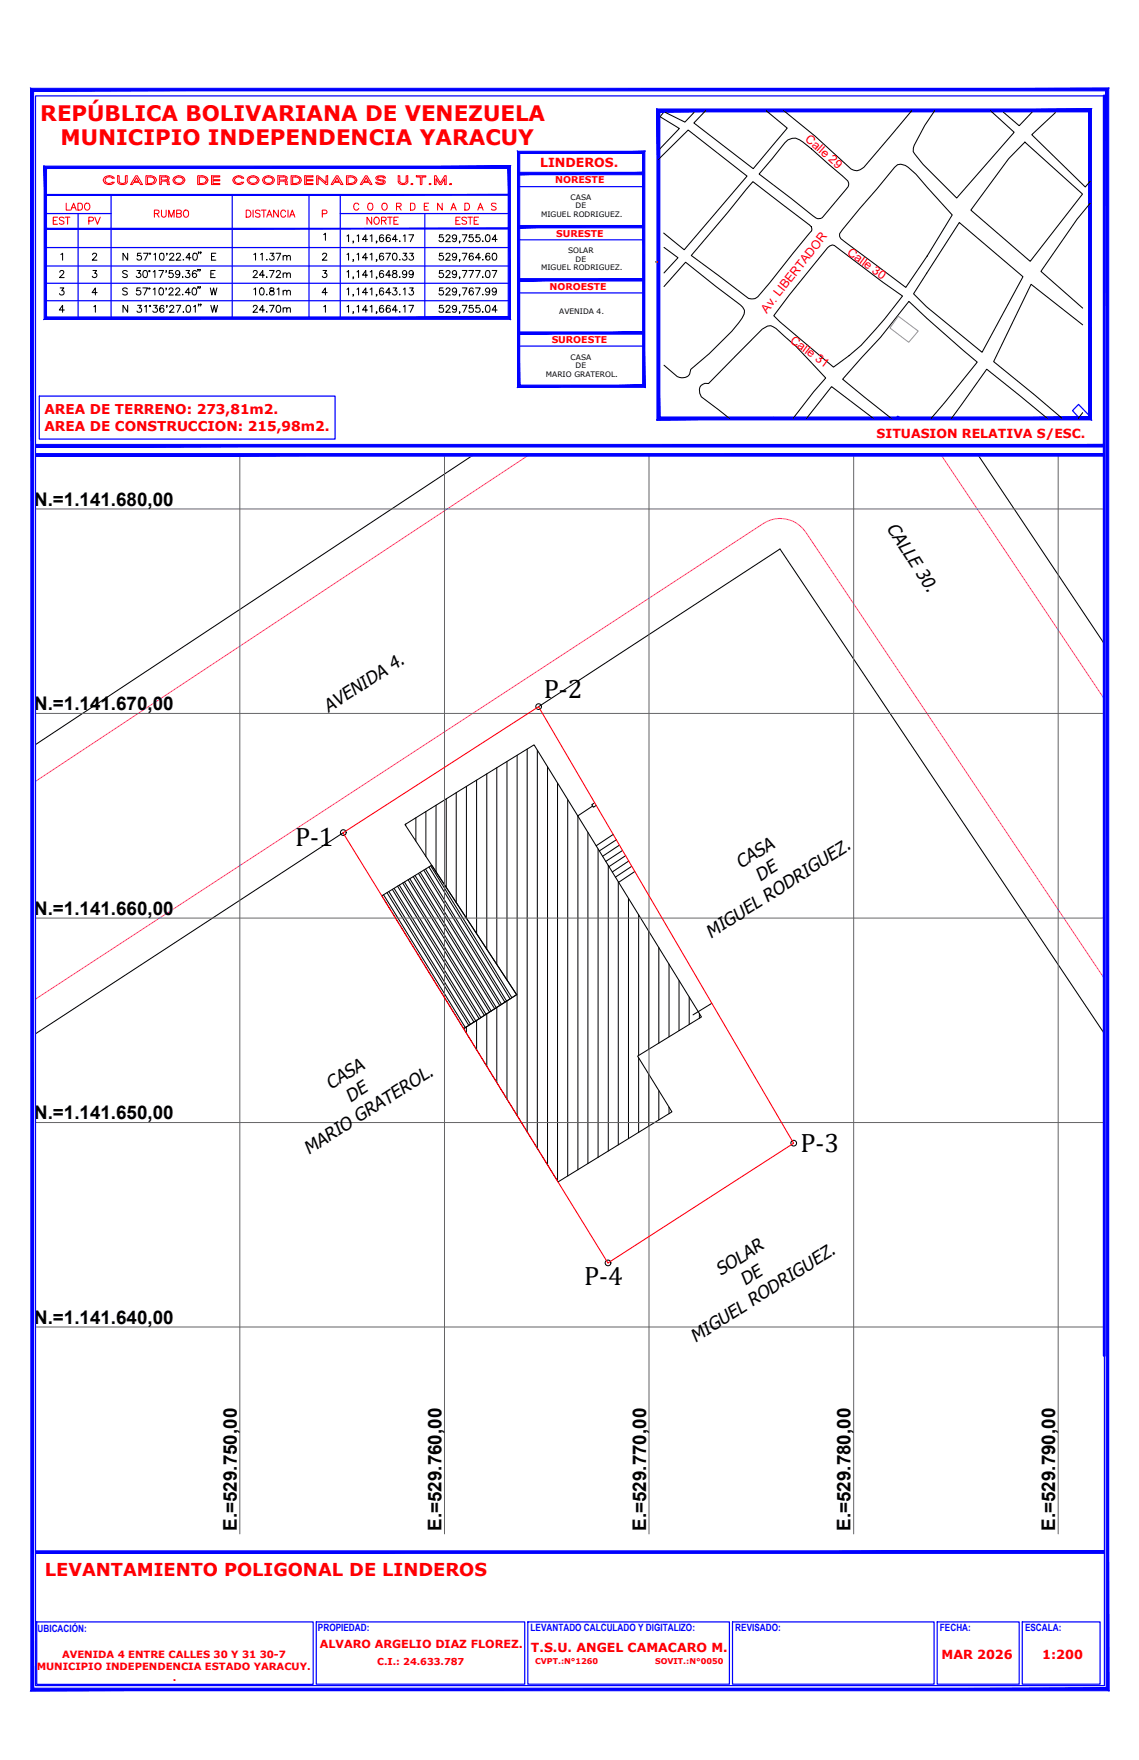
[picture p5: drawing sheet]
<svg xmlns="http://www.w3.org/2000/svg" width="279mm" height="432mm" viewBox="0 0 279 432" stroke-linecap="round" stroke-linejoin="round" font-family="sans-serif">
<!-- layer: CVL_CUADCON_TIT -->
<g fill="none" stroke="#000" stroke-width=".25">
<path d="M116 111.7l-107.3 71M240 111.7l30.9 46.2M132.1 173.4l59.2-38.7 79.6 118.9M145.4 197.8l-3.7 2.4M145.9 197l-.8 .4 .5 .7 .6-.5M84.1 204.3l-75.4 49.3M93.7 219.8l12.2-7.5 20.8 31.7-13 8.4zM94.1 219.5l20.1 32.6M94.9 219l20.1 32.6M95.4 218.8l20 32.5M96.3 218.2l20 32.6M96.7 218l20 32.5"/>
<path d="M97.5 217.4l20 32.6M97.9 217.2l20.1 32.5M98.8 216.6l20 32.5M99.2 216.4l20 32.5M99.3 202.3l31.7-19.6 41.1 66.8-15.7 9.6 8.4 13.7-27.9 17.2-23.2-37.6 13-8.4zM100.1 215.8l20 32.5M100.5 215.6l20 32.5M101.4 215.1l20 32.4M101.8 214.8l19.9 32.4M102.6 214.3l20 32.4M103.1 214l19.9 32.4M104 213.5l19.9 32.4"/>
<path d="M104.4 213.2l19.9 32.4M105.2 212.7l19.9 32.4M105.6 212.4l19.9 32.4M150.4 204.7l-4.2 2.8M151.2 206l-4.2 2.8M152 207.3l-4.2 2.8M152.7 208.6l-4.1 2.8M153.5 209.9l-4.1 2.7M154.2 211.2l-4 2.7M155 212.5l-4.1 2.7M155.7 213.8l-3.9 2.7M174.6 246.2l-4.6 2.8"/>
</g>
<!-- layer: Via -->
<path d="M129.6 111.7l-120.9 80M230.9 111.7l40 59.8M270.9 240.1l-73.3-109.6a7.6 7.6 0 0 0-10.3-2.1l-178.6 116.7" fill="none" stroke="#f0f" stroke-width=".25"/>
<!-- layer: CVL_CUADCON_TIT -->
<g fill="none" stroke="#f00" stroke-width=".25">
<path d="M60.4 51.5a.93 .93 0 0 1 1.1 .5 .93 .93 0 0 1-.3 1.2l-.8 .1zM62.1 51.5v1.8M63.8 51.8a.6 .6 0 0 0-.6-.3 .6 .6 0 0 0-.5 .5l.1 .2 .9 .3 .1 .5a.69 .69 0 0 1-1.1 0M64.1 51.5h1.2M64.7 51.5v1.8M65.4 53.3l.7-1.8 .6 1.8M65.7 52.7h.8M68.3 51.5v1.8l-1.2-1.8v1.8M70 52a.61 .61 0 0 0-.7-.5 .61 .61 0 0 0-.4 .7 .7 .7 0 0 0 .2 .9 .7 .7 0 0 0 .9-.1v-.1M70.6 51.5v1.8M71.1 53.3l.6-1.8 .6 1.8M71.3 52.7h.8"/>
<path d="M79.1 52.4l1-.1v-.6l-1-.2v1.8M84.1 204.3l48-30.9 62.6 107.1-45.6 29.4zM149.3 309.7l-.2 .2"/>
</g>
<!-- layer: INFRAESTRUCTURA -->
<g fill="none" stroke="#000" stroke-width=".25">
<path d="M104.5 199.1v11M107 197.6v16.3M109.5 196v21.7M111.9 194.5v27M114.4 192.9v32.4M116.9 191.4v37.7M119.4 189.9v43M121.9 188.4v48.2M124.4 186.8v53.6M126.9 185.3v88.4M129.3 183.8v93.9M131.8 184.1v97.7"/>
<path d="M134.3 188.1v97.7M136.8 192.1v97.7M139.3 196.2v92.3M99.5 202.2v.4M102 200.6v5.8M141.8 200.2v86.8M144.2 204.2v81.3M146.7 208.3v75.7M149.2 212.3v70.1M151.7 216.4v64.5M154.2 220.4v58.9M156.7 224.4v34.6"/>
<path d="M159.1 228.5v29M161.6 232.5v23.4M164.1 236.5v17.9M114.4 252v1.5M116.9 250.3v7.2M119.4 248.7v12.9M121.9 247.2v18.4M124.4 245.6v24M156.7 259.5v18.3M166.6 240.6v12.2M169.1 244.6v6.7M171.6 248.7v1.1"/>
<path d="M159.1 263.6v12.7M161.6 267.6v7.2M164.1 271.6v1.6"/>
</g>
<!-- layer: AREA -->
<g fill="none" stroke="#000" stroke-width=".25">
<circle cx="132.1" cy="173.4" r=".7"/>
<circle cx="84.2" cy="204.3" r=".7"/>
<circle cx="194.7" cy="280.5" r=".7"/>
<circle cx="149.1" cy="309.8" r=".7"/>
</g>
<!-- layer: coordenadas -->
<path d="M58.8 111.7v264.6M109 111.7v264.6M159.2 111.7v264.6M209.4 111.7v264.6M259.6 111.7v264.6M8.7 124.9h262.2M8.7 175h262.2M8.7 225.2h262.2M8.7 275.4h262.2M8.7 325.6h262.2" fill="none" stroke="#636466" stroke-width=".25"/>
<!-- layer: CVL_CUADCON -->
<g fill="#00f" stroke="#00f" stroke-width=".25">
<path d="M7.6 414.8h264.4l-.7-.6zM7.6 414.8l.6-.6h263.1zM7.6 21.7v393.1l.6-.6zM7.6 21.7l.6 .6v391.9zM7.6 21.7l.6 .6 263.8-.6zM8.2 22.3l263.8-.6-.7 .6zM272 21.7l-.7 .6 .7 392.5zM271.3 22.3l.7 392.5-.7-.6z"/>
<path d="M8.7 380.5v.6l262.2-.6zM8.7 381.1l262.2-.6v.6z"/>
<path d="M8.7 111.3v.6l262.2-.6zM8.7 111.9l262.2-.6v.6z"/>
<path d="M8.7 109v.7l262.2-.7zM8.7 109.7l262.2-.7v.7z"/>
<path d="M161.8 27.4h105.3l.6-.6zM161.2 26.8h106.5l-105.9 .6zM161.2 26.8l.6 75.5v-74.9zM161.2 26.8l.6 75.5-.6 .7zM161.8 102.3l-.6 .7 105.9-.7zM161.2 103l105.9-.7 .6 .7zM267.1 27.4v74.9l.6 .7zM267.1 27.4l.6-.6v76.2z"/>
<path d="M161.8 27.4h105.3l.6-.6zM161.2 26.8h106.5l-105.9 .6zM161.2 26.8l.6 75.5v-74.9zM161.2 26.8l.6 75.5-.6 .7zM161.8 102.3l-.6 .7 105.9-.7zM161.2 103l105.9-.7 .6 .7zM267.1 27.4v74.9l.6 .7zM267.1 27.4l.6-.6v76.2z"/>
<path d="M126.9 37.1l.6 .6 30.7-.6zM127.5 37.7l30.7-.6-.6 .6zM158.2 37.1l-.6 .6 .6 57.3zM157.6 37.7l.6 57.3-.6-.5zM126.9 95h31.3l-.6-.5zM127.5 94.5h30.1l-30.7 .5zM126.9 37.1v57.9l.6-.5zM126.9 37.1l.6 .6v56.8z"/>
<path d="M127.2 42.3v.6l30.7-.6zM127.2 42.9l30.7-.6v.6z"/>
<path d="M127.2 68.4v.5l30.7-.5zM127.2 68.9l30.7-.5v.5z"/>
<path d="M127.2 55.3v.6l30.7-.6zM127.2 55.9l30.7-.6v.6z"/>
<path d="M127.2 81.4v.6l30.7-.6zM127.2 82l30.7-.6v.6z"/>
<path d="M10.8 40.8l.6 .5 113.8-.5zM11.4 41.3l113.8-.5-.5 .5zM125.2 40.8l-.5 .5 .5 37zM124.7 41.3l.5 37-.5-.5zM10.8 78.3h114.4l-.5-.5zM11.4 77.8h113.3l-113.9 .5zM10.8 40.8v37.5l.6-.5zM10.8 40.8l.6 .5v36.5z"/>
</g>
<!-- layer: MARCO INT. -->
<g fill="none" stroke="#00f" stroke-width=".3">
<path d="M8.7 23.5h262.2v390h-262.2zM11.1 52.4h16.1M19.2 52.4v25.6M27.2 47.8v30.2M57 47.8v30.2M75.8 47.8v30.2M83.5 52.4h41.4M83.5 47.8v30.2M104.2 52.4v25.6M127.2 45.8h30.7M127.2 58.8h30.7M11.1 60.7h113.8"/>
<path d="M11.1 65.3h113.8M11.1 69.5h113.8M11.1 73.8h113.8M11.1 78h113.8M127.2 71.9h30.7M9.6 97.2h72.6v10.5h-72.6zM127.2 84.9h30.7M220.2 102.2l-.4 .4M220.2 102.1l.8 .5M267.4 102.2l-2.8-3-1.5 1.5 1.7 1.9M9 397.9h67.8v15.3h-67.8zM77.6 397.9h51.1v15.3h-51.1z"/>
<path d="M129.5 397.9h49.4v15.3h-49.4zM179.7 397.9h49.4v15.3h-49.4zM229.9 397.9h20.1v15.3h-20.1zM250.8 397.9h19.1v15.3h-19.1z"/>
</g>
<!-- layer: Mv -->
<path d="M8.7 111.6h262.2v269.2h-262.2z" fill="none" stroke="#ff0" stroke-width=".25"/>
<!-- layer: FORMATO -->
<path d="M270.9 23.5v309.1" fill="none" stroke="#00f" stroke-width=".72"/>
<!-- layer: 0 -->
<path d="M189.7 102.3l-.2 .3" fill="none" stroke="#f00" stroke-width=".25"/>
<g fill="none" stroke="#000" stroke-width=".25">
<path d="M161.5 39.1l7.3-7.2 14.4 11.3-15.4 18.1-5-4.1M162 28.7l4.7 2.8-4.8 5M163.1 27.1l-1.6 2.1M170.3 27.5l-2.3 2.5-4.8-2.4M173.1 27.1l-2.9 3.1 14.6 11.2 8.3-10-5.2-4.3M192.2 27.1l7.7 6.3 8.9 8.1a2.32 2.32 0 0 0 3.1-.5l11.8-13.9M192.5 35a2.87 2.87 0 0 1 4.4-.2l11.1 9.6a1.5 1.5 0 0 1-.4 2l-5.9 7-1.1 .3-1.3-.8-13.1-10.2zM229.3 27.1l-2.4 3.7-2.6 4.8-.3 1.6 2.4 3.1 8.3 8.3 14.1-16.1-5.9-5.4M240.1 27.1l.2 .2 .2-.2M251.4 34.9l14.1 12.7-12.8 16.5-14.5-12.6 9.2-12.6zM253.2 27.5l-3.2 3.3-3.8-3.3M258.9 27.6l-5.8 5.4 13.1 12.9 1.2-1.4"/>
<path d="M184.7 44.6l13.9 10.6a1.08 1.08 0 0 1 .1 1.9l-9.9 12.3-2.9 3.4-.7 .5-1.6-.1-14-10.5zM219.4 41a2.21 2.21 0 0 1 3.4 0l1.9 1.7 8.9 10-6.2 10.1-5.2 7.7-15.9-11.9-.4-1 .1-.3 .7-1zM235.3 54.6l15.6 13.3-10 18.5-13.6-11.1-3.2-3.2zM267.4 49.9l-3.2 3.8-8.9 12.9 10.3 9M162.9 60.7l3.4 2.5-3.4 3.8M162.9 70.3l5.3-6 13.4 10.5a2.01 2.01 0 0 1 .5 3.2l-2.6 3.3-5.5 5.5-4.6 3.8-.3 1.2a2.33 2.33 0 0 1-3 .6l-3.2-2.8M203 60.8a1.3 1.3 0 0 1 2.2-.2l11.4 8.6 4.8 3.4-4.4 5.6-5.8 6.5-2.9 2.5-3.8 2.9-13.2-11.2-1.5-1.4 3.8-5.1zM265.6 79.7l-12.7-9.9-9.2 18.9 16.8 13.9M178.9 102.6l-6.9-5.2a2.06 2.06 0 0 1 .5-3.1l.4-.2h.9l13.2-13.3 1.3-.8 .8-.1 .5 .3a77.9 77.9 0 0 1 8.7 8l4.3 4.5-3 3.4-5.1 6.5M197.9 102.6l6.1-7.7 10.2 7.7M218.6 102.6l-11.9-9.6 9.3-10.3 7-8.8 4.4 4.2 12.3 10.7-11.3 13.8M233.4 102.6l8.6-12 14.9 12"/>
<path d="M265.6 101.2l-1.1 1.4"/>
</g>
<!-- layer: CVL_CUADCON_TX -->
<g fill="none" stroke="#000" stroke-width=".25">
<path d="M79.4 57.6l.4-.4v1.8M85.1 57.9l.4-.3v1.7M86.7 59.2h-.1h.1l-.1 .4M87.6 57.9l.4-.3v1.7M90.2 58.7h-1.3l.8-1.1v1.7M90.8 57.9l.4-.3v1.7M92.4 59.2h-.1h.1l-.1 .4M94.1 57.8l-.3-.2a.88 .88 0 0 0-.7 .8 .88 .88 0 0 0 .6 .9 .53 .53 0 0 0 .4-.6 .53 .53 0 0 0-.5-.5 .53 .53 0 0 0-.5 .5M95.7 57.8l-.1-.1a.55 .55 0 0 0-.8 .2l-.1 .8a.53 .53 0 0 0 .7 .6 .53 .53 0 0 0 .3-.8 .53 .53 0 0 0-.9 0l-.1 .2M97.5 58.7h-1.2l.8-1.1v1.7M98 59.2h.1zM99 57.9l.3-.3v1.7"/>
<path d="M100.3 57.6h1.2l-.8 1.7M108.7 57.6h-.8l-.1 .7a.6 .6 0 0 1 .9 0 .6 .6 0 0 1-.1 .9 .6 .6 0 0 1-.9-.2M109.4 58l.3-.4h.4l.3 .3-.3 .6-.8 .8h1.2M112 58.2a.53 .53 0 0 1-.7 .4 .53 .53 0 0 1-.2-.8 .53 .53 0 0 1 .8 0l.1 .4a.83 .83 0 0 1-.6 1.1l-.4-.3M112.8 59.2l-.1 .4M113.4 57.6h1.1l-.8 1.7M116 57.6h-.8l-.1 .7a.6 .6 0 0 1 .9 0 .6 .6 0 0 1-.1 .9 .6 .6 0 0 1-.9-.2M117.6 57.6h-.8l-.1 .7a.6 .6 0 0 1 1 0 .6 .6 0 0 1-.2 .9 .6 .6 0 0 1-.8-.2M118.3 59.2h.2zM119.3 57.7a.55 .55 0 0 1 .8 .2l.1 .4a.75 .75 0 0 1-.6 1 1.05 1.05 0 0 1-.3-1.6zM121.9 58.7h-1.2l.8-1.1v1.7M14.7 66.8l.3-.4h.3l.3 .3-.2 .6-.8 .8h1.1"/>
<path d="M14.8 70.6h.8l-.5 .7a.57 .57 0 0 1 .6 .5 .57 .57 0 0 1-.5 .6 .57 .57 0 0 1-.6-.4M14.9 62.4l.5-.3v1.7M15.8 76.1h-1.3l.9-1.2v1.7M22.7 62.5a.51 .51 0 0 1 .5-.4 .51 .51 0 0 1 .5 .3l-.3 .6-.8 .8h1.2M22.8 66.4h.9l-.5 .6a.57 .57 0 0 1 .4 1 .57 .57 0 0 1-1-.2M23 75.3l.4-.4v1.7M23.8 71.8h-1.2l.8-1.2v1.8M31.2 66.6l-.4-.2-.7 .2 .2 .4 .8 .4 .1 .4-.4 .3-.7-.3M31.2 70.9l-.4-.3-.7 .3 .2 .4 .8 .4 .1 .4-.4 .3-.7-.3M31.3 62.1v1.7l-1.1-1.7v1.7M31.3 74.9v1.7l-1.1-1.7v1.7M33.6 66.4h.9l-.5 .6a.57 .57 0 0 1 .5 .6 .57 .57 0 0 1-.4 .6 .57 .57 0 0 1-.7-.4"/>
<path d="M33.8 74.9h.9l-.6 .7a.58 .58 0 0 1 .5 .9 .58 .58 0 0 1-1-.2M34.4 70.6h-.8l-.1 .8a.6 .6 0 0 1 .9 0 .6 .6 0 0 1-.1 .9 .6 .6 0 0 1-.9-.3M34.6 62.1h-.8l-.1 .8a.6 .6 0 0 1 .9-.1 .6 .6 0 0 1-.1 .9 .6 .6 0 0 1-.9-.2M35 70.6h1.2l-.8 1.8M35.2 62.1h1.2l-.9 1.7M35.3 66.4a.53 .53 0 0 1 .8 .3l.1 .4a.75 .75 0 0 1-.7 1 1.1 1.1 0 0 1-.2-1.7zM35.5 75.3l.4-.4v1.7M37.6 66.7l.4-.3v1.7M37.6 71l.4-.4v1.8M37.7 74.9h.9l-.6 .7a.58 .58 0 0 1 .5 .9 .58 .58 0 0 1-1-.2M37.7 62.4l.4-.3v1.7M39 66.4h1.1l-.8 1.7"/>
<path d="M39.2 70.7a.58 .58 0 0 1 .8 .3l.1 .4a.79 .79 0 0 1-.5 1h-.2a1.18 1.18 0 0 1-.2-1.7zM39.4 62.2l.4-.1a.89 .89 0 0 1 .4 1.4 .51 .51 0 0 1-.5 .3 .51 .51 0 0 1-.5-.3l-.1-.6zM40.2 75.2l-.1-.2a.58 .58 0 0 0-.8 .3 .94 .94 0 0 0 .4 1.3 .53 .53 0 0 0 .5-.5 .53 .53 0 0 0-.5-.5 .53 .53 0 0 0-.5 .5M40.8 66.5v-.1v.2l-.1 .3M40.8 70.8v-.2v.3l-.1 .2M40.9 62.3v-.2l-.1 .5M40.9 75.1v-.2l.1 .3-.2 .2M41.5 71.1l.3-.5h.3l.3 .4-.2 .5-.8 .9h1.1M41.6 62.5a.51 .51 0 0 1 .5-.4 .51 .51 0 0 1 .5 .3l-.2 .6-.8 .8h1.1M41.6 75.3l.4-.4 .4 .1 .2 .3-.2 .5-.8 .8h1.1M42.4 66.4h-.8l-.1 .7a.6 .6 0 0 1 .9 0 .6 .6 0 0 1-.1 .9 .6 .6 0 0 1-.9-.2M43.1 71.1l.3-.5 .5 .1 .2 .3-.1 .3-1 1.1h1.2"/>
<path d="M43.2 74.9h1.2l-.9 1.7M43.3 62.5l.3-.4 .5 .1 .2 .2-.3 .6-.8 .8h1.2M44.1 67a.53 .53 0 0 1-.7 .4 .53 .53 0 0 1-.2-.8 .53 .53 0 0 1 .8 0l.1 .4a.82 .82 0 0 1-.7 1.1l-.3-.3M44.7 72.3h.2zM44.8 67.9v.2zM44.9 63.7h.2zM45 76.5v.1zM45.6 66.4h.9l-.5 .6a.57 .57 0 0 1 .4 1 .57 .57 0 0 1-.9-.2M45.9 75a.53 .53 0 0 1 .8 .3l.1 .3a.76 .76 0 0 1-.5 1h-.4l-.2-.3-.1-.7zM46.7 71.8h-1.2l.8-1.2v1.8M46.8 63.2h-1.2l.8-1.1v1.7M47.4 70.7a.54 .54 0 0 1 .8 .3v.4a.79 .79 0 0 1-.5 1h-.1a1.13 1.13 0 0 1-.2-1.7z"/>
<path d="M47.5 62.2l.4-.1a.9 .9 0 0 1 .5 .9 .9 .9 0 0 1-.7 .8 1.17 1.17 0 0 1-.2-1.6zM47.5 75.3l.4-.4v1.7M48.2 66.6l-.1-.2a.53 .53 0 0 0-.8 .3 1.04 1.04 0 0 0 .4 1.4 .53 .53 0 0 0 .5-.5 .53 .53 0 0 0-.4-.6 .53 .53 0 0 0-.6 .5M48.6 66.2l-.1 .3M48.6 70.4l-.1 .4M48.8 61.9h-.2h.2l-.2 .4M48.8 74.7h-.2h.2l-.2 .4M49.1 66.2h-.1h.1l-.1 .3M49.1 70.4h-.1h.1l-.1 .4M49.3 61.9h-.2h.2l-.2 .4M49.3 74.7h-.2h.2l-.2 .4M51.6 70.6l.4 1.8 .4-1.8 .4 1.8 .4-1.8"/>
<path d="M51.7 74.9l.4 1.7 .5-1.7 .3 1.7 .5-1.7M51.7 67.2h.7M51.9 62.9h.7M52.8 66.4h-1.1v1.7h1.1M52.9 62.1h-1v1.7h1M79.1 62.5l.3-.4 .6 .1 .1 .2-.2 .6-.8 .8h1.1M79.2 66.4h.9l-.5 .6a.57 .57 0 0 1 .6 .6 .57 .57 0 0 1-.5 .6 .57 .57 0 0 1-.6-.4M79.4 75.3l.4-.4v1.7M80.2 71.8h-1.2l.8-1.2v1.8M85.1 62.4l.4-.3v1.7M85.1 66.7l.4-.3v1.7M85.1 71l.4-.4v1.8"/>
<path d="M85.1 75.3l.4-.4v1.7M86.7 63.7h-.1h.1l-.1 .5M86.7 68h-.1h.1l-.1 .4M86.7 72.3h-.1h.1l-.1 .4M86.7 76.6h-.1h.1l-.1 .3M87.6 62.4l.4-.3v1.7M87.6 66.7l.4-.3v1.7M87.6 71l.4-.4v1.8M87.6 75.3l.4-.4v1.7M90.2 63.2h-1.3l.8-1.1v1.7M90.2 67.5h-1.3l.8-1.1v1.7M90.2 71.8h-1.3l.8-1.2v1.8"/>
<path d="M90.2 76.1h-1.3l.8-1.2v1.7M90.8 62.4l.4-.3v1.7M90.8 66.7l.4-.3v1.7M90.8 71l.4-.4v1.8M90.8 75.3l.4-.4v1.7M92.4 63.7h-.1h.1l-.1 .5M92.4 68h-.1h.1l-.1 .4M92.4 72.3h-.1h.1l-.1 .4M92.4 76.6h-.1h.1l-.1 .3M94.1 62.3l-.5-.2a.9 .9 0 0 0-.6 .9 .9 .9 0 0 0 .7 .8 .53 .53 0 0 0 .4-.5 .53 .53 0 0 0-.5-.5 .53 .53 0 0 0-.5 .4M94.1 66.6l-.1-.2a.54 .54 0 0 0-.8 .3 1 1 0 0 0 .4 1.4 .53 .53 0 0 0 .5-.5 .53 .53 0 0 0-.5-.6 .53 .53 0 0 0-.5 .5M94.1 70.9l-.1-.2a.54 .54 0 0 0-.8 .3 1 1 0 0 0 .4 1.4 .54 .54 0 0 0 .5-.5 .54 .54 0 0 0-.4-.6 .54 .54 0 0 0-.6 .5"/>
<path d="M94.1 75.2l-.1-.2a.54 .54 0 0 0-.8 .3 .94 .94 0 0 0 .4 1.3 .53 .53 0 0 0 .5-.5 .53 .53 0 0 0-.5-.5 .53 .53 0 0 0-.5 .5M94.6 62.1h1.2l-.9 1.7M95.7 75.2l-.1-.2a.53 .53 0 0 0-.8 .3v1.1a.53 .53 0 0 0 .9 0 .53 .53 0 0 0-.2-.8 .53 .53 0 0 0-.8 .5M95.9 67.5h-1.3l.8-1.1v1.7M95.9 71.8h-1.3l.8-1.2v1.8M96.4 66.4v.6l.7 .2 .3 .3a.59 .59 0 0 1-.5 .6 .59 .59 0 0 1-.6-.3 .88 .88 0 0 1 .9-.8l.1-.4a.6 .6 0 0 0-.9-.2zM96.4 70.6h.9l-.5 .7a.57 .57 0 0 1 .4 .9 .57 .57 0 0 1-.9-.2M96.5 62.2l.4-.1a.92 .92 0 0 1 .5 .9 .92 .92 0 0 1-.6 .8 1.08 1.08 0 0 1-.3-1.6zM97.5 76.1h-1.2l.8-1.2v1.7M98 63.7h.1zM98 72.3h.1zM98.1 67.9v.2z"/>
<path d="M98.1 76.5v.1zM98.9 62.1h.9l-.5 .7a.57 .57 0 0 1 .5 .5 .57 .57 0 0 1-.4 .6 .57 .57 0 0 1-.7-.4M99 71l.3-.4v1.8M99 75.3l.3-.4v1.7M99.8 67a.53 .53 0 0 1-.8 .4 .53 .53 0 0 1-.2-.8 .53 .53 0 0 1 .9 0l.1 .4a.82 .82 0 0 1-.7 1.1l-.3-.3M100.3 74.9h1.2l-.8 1.7M100.5 62.1h.9l-.5 .7a.57 .57 0 0 1 .4 .9 .57 .57 0 0 1-1-.2M100.5 70.6h.9l-.5 .7a.57 .57 0 0 1 .4 .9 .57 .57 0 0 1-1-.2M101.4 67a.53 .53 0 0 1-.8 .4 .53 .53 0 0 1-.2-.8 .53 .53 0 0 1 .9 0l.1 .4a.83 .83 0 0 1-.7 1.1l-.3-.3M108.7 62.1h-.8l-.1 .8a.6 .6 0 0 1 .9-.1 .6 .6 0 0 1-.1 .9 .6 .6 0 0 1-.9-.2M108.7 66.4h-.8l-.1 .7a.6 .6 0 0 1 .9 0 .6 .6 0 0 1-.1 .9 .6 .6 0 0 1-.9-.2M108.7 70.6h-.8l-.1 .8a.6 .6 0 0 1 .9 0 .6 .6 0 0 1-.1 .9 .6 .6 0 0 1-.9-.3"/>
<path d="M108.7 74.9h-.8l-.1 .7a.61 .61 0 0 1 .9 0 .61 .61 0 0 1-.1 .9 .61 .61 0 0 1-.9-.2M109.4 62.5l.3-.4 .5 .1 .2 .2-.3 .6-.8 .8h1.2M109.4 66.8l.3-.4h.4l.3 .3-.3 .6-.8 .8h1.2M109.4 71.1l.3-.5 .5 .1 .2 .3-.1 .3-1 1.1h1.2M109.4 75.3l.3-.4h.4l.3 .4-.3 .5-.8 .8h1.2M112 62.7a.53 .53 0 0 1-.7 .4 .53 .53 0 0 1-.2-.8 .53 .53 0 0 1 .8 0l.1 .4a.83 .83 0 0 1-.6 1.1l-.4-.2M112 67a.53 .53 0 0 1-.7 .4 .53 .53 0 0 1-.2-.8 .53 .53 0 0 1 .8 0l.1 .4a.83 .83 0 0 1-.6 1.1l-.4-.3M112 71.2a.53 .53 0 0 1-.7 .5 .53 .53 0 0 1-.2-.9 .53 .53 0 0 1 .8 .1l.1 .3a.83 .83 0 0 1-.6 1.2l-.4-.3M112 75.5a.53 .53 0 0 1-.7 .5 .53 .53 0 0 1-.2-.9 .53 .53 0 0 1 .8 .1l.1 .3a.77 .77 0 0 1-.6 1.1l-.4-.2M112.8 63.7l-.1 .5M112.8 68l-.1 .4M112.8 72.3l-.1 .4"/>
<path d="M112.8 76.6l-.1 .3M113.4 62.1h1.1l-.8 1.7M113.4 66.4h1.1l-.8 1.7M113.4 70.6h1.1l-.8 1.8M113.4 74.9h1.1l-.8 1.7M115 66.4h1.1l-.8 1.7M116 74.9h-.8l-.1 .7a.61 .61 0 0 1 .9 0 .61 .61 0 0 1-.1 .9 .61 .61 0 0 1-.9-.2M116.1 62.3l-.5-.2a.9 .9 0 0 0-.5 .9 .9 .9 0 0 0 .6 .8 .53 .53 0 0 0 .4-.5 .53 .53 0 0 0-.5-.5 .53 .53 0 0 0-.5 .4M116.1 70.9l-.1-.2a.54 .54 0 0 0-.8 .3 1 1 0 0 0 .4 1.4 .54 .54 0 0 0 .6-.5 .54 .54 0 0 0-.5-.6 .54 .54 0 0 0-.6 .5M116.7 66.4h1.1l-.8 1.7M116.7 70.6h1.1l-.8 1.8M117.6 74.9h-.8l-.1 .7a.61 .61 0 0 1 1 0 .61 .61 0 0 1-.2 .9 .61 .61 0 0 1-.8-.2"/>
<path d="M117.9 63.2h-1.2l.8-1.1v1.7M118.3 63.7h.2zM118.3 68h.2zM118.3 72.3h.2zM118.3 76.6h.2zM119.3 66.4a.53 .53 0 0 1 .8 .3l.1 .4a.75 .75 0 0 1-.6 1 1.1 1.1 0 0 1-.3-1.7zM119.3 75a.53 .53 0 0 1 .8 .3l.1 .3a.76 .76 0 0 1-.5 1h-.4l-.1-.3-.1-.7zM120.1 62.3l-.4-.2a.9 .9 0 0 0-.6 .9 .9 .9 0 0 0 .6 .8 .53 .53 0 0 0 .5-.5 .53 .53 0 0 0-.5-.5 .53 .53 0 0 0-.5 .4M120.1 71.2a.53 .53 0 0 1-.7 .5 .53 .53 0 0 1-.2-.9 .53 .53 0 0 1 .8 .1l.1 .3a.83 .83 0 0 1-.6 1.2l-.3-.3M120.7 66.4h1.2l-.8 1.7M121 62.2l.4-.1a.9 .9 0 0 1 .5 .9 .9 .9 0 0 1-.7 .8 1.12 1.12 0 0 1-.2-1.6zM121.8 71.2a.53 .53 0 0 1-.8 .5 .53 .53 0 0 1-.2-.9 .53 .53 0 0 1 .9 .1l.1 .3a.82 .82 0 0 1-.7 1.2l-.3-.3"/>
<path d="M121.9 76.1h-1.2l.8-1.2v1.7"/>
<circle cx="36.6" cy="66.5" r=".15"/>
<circle cx="36.6" cy="70.8" r=".15"/>
<circle cx="36.8" cy="75.1" r=".15"/>
<circle cx="36.8" cy="62.2" r=".15"/>
</g>
<!-- layer: MARCO INT. -->
<g fill="#00f" stroke="#00f" stroke-width=".25">
<path d="M11.1 47.7v.2l113.8-.2zM11.1 47.9l113.8-.2v.2z"/>
<path d="M11.1 56v.2l113.8-.2zM11.1 56.2l113.8-.2v.2z"/>
<path d="M11.1 78v.2l113.8-.2zM11.1 78.2l113.8-.2v.2z"/>
</g>
<!-- layer: pared -->
<path d="M220.4 77.6l4.8 3.6-2.3 2.8-4.6-3.5z" fill="none" stroke="#989898" stroke-width=".25"/>
<text font-size="6.6" fill="#f00" x="24" y="47.3">CUADRO DE COORDENADAS U.T.M.</text>
<g font-size="6.5">
<text x="133.4" y="171.3">P-2</text>
<text x="72.4" y="207.5">P-1</text>
<text x="196.4" y="282.6">P-3</text>
<text x="143.3" y="315.2">P-4</text>
</g>
<g font-size="5.2" fill="#f00">
<text x="9.9" y="29.6">REPÚBLICA BOLIVARIANA DE VENEZUELA</text>
<text x="14.9" y="35.5">MUNICIPIO INDEPENDENCIA YARACUY</text>
</g>
<g font-size="4.9" fill="#f00">
<text x="15.2" y="52.9">LADO</text>
<text x="85.4" y="52.9">C O O R D E N A D A S</text>
<text x="36.7" y="54.7">RUMBO</text>
</g>
<g font-size="4.9">
<text x="60.7" y="69.5">24.72m</text>
<text x="60.7" y="78">24.70m</text>
<text x="61" y="73.7">10.81m</text>
</g>
<g font-size="4.6">
<text x="8.4" y="124.1">N.=1.141.680,00</text>
<text x="8.4" y="174.3">N.=1.141.670,00</text>
<text x="8.4" y="224.5">N.=1.141.660,00</text>
<text x="8.4" y="274.6">N.=1.141.650,00</text>
<text x="8.4" y="324.9">N.=1.141.640,00</text>
<text x="58.1" y="375.6" transform="rotate(-90 58.1 375.6)">E.=529.750,00</text>
<text x="108.3" y="375.6" transform="rotate(-90 108.3 375.6)">E.=529.760,00</text>
<text x="158.5" y="375.6" transform="rotate(-90 158.5 375.6)">E.=529.770,00</text>
<text x="208.6" y="375.6" transform="rotate(-90 208.6 375.6)">E.=529.780,00</text>
<text x="258.9" y="375.6" transform="rotate(-90 258.9 375.6)">E.=529.790,00</text>
</g>
<g font-size="4.4" fill="#f00">
<text x="12" y="56.1">EST</text>
<text x="20.5" y="56.1">PV</text>
<text x="88.9" y="56.1">NORTE</text>
<text x="110.8" y="56.1">ESTE</text>
<text x="11" y="386.6">LEVANTAMIENTO POLIGONAL DE LINDEROS</text>
</g>
<g font-size="4.4">
<text x="61" y="64.9">11.37m</text>
<text x="217.4" y="129.5" transform="rotate(57 217.4 129.5)">CALLE 30.</text>
<text x="80.6" y="174.8" transform="rotate(-32 80.6 174.8)">AVENIDA 4.</text>
<text x="181.7" y="213.2" transform="rotate(-32 181.7 213.2)">CASA</text>
<text x="186.5" y="216.3" transform="rotate(-32 186.5 216.3)">DE</text>
<text x="174.4" y="230.3" transform="rotate(-33 174.4 230.3)">MIGUEL RODRIGUEZ.</text>
<text x="81.2" y="267.4" transform="rotate(-33 81.2 267.4)">CASA</text>
<text x="86" y="270.5" transform="rotate(-33 86 270.5)">DE</text>
<text x="75.7" y="283.4" transform="rotate(-32 75.7 283.4)">MARIO GRATEROL.</text>
<text x="176.8" y="313.2" transform="rotate(-33 176.8 313.2)">SOLAR</text>
<text x="182.8" y="315.5" transform="rotate(-32 182.8 315.5)">DE</text>
<text x="170.6" y="329.5" transform="rotate(-33 170.6 329.5)">MIGUEL RODRIGUEZ.</text>
</g>
<g font-size="3.3" fill="#f00">
<text x="10.9" y="101.7">AREA DE TERRENO: 273,81m2.</text>
<text x="10.9" y="105.8">AREA DE CONSTRUCCION: 215,98m2.</text>
</g>
<g font-size="3.1" fill="#f00">
<text x="132.5" y="41">LINDEROS.</text>
<text x="215" y="107.5">SITUASION RELATIVA S/ESC.</text>
<text x="130.2" y="405.2">T.S.U. ANGEL CAMACARO M.</text>
<text x="231" y="407">MAR 2026</text>
<text x="255.7" y="407">1:200</text>
</g>
<g font-size="3" fill="#f00">
<text x="197.4" y="34.3" transform="rotate(42 197.4 34.3)">Calle 29</text>
<text x="207.6" y="62.3" transform="rotate(37 207.6 62.3)">Calle 30</text>
<text x="188.1" y="77" transform="rotate(-52 188.1 77)">Av. LIBERTADOR</text>
<text x="193.7" y="83.9" transform="rotate(37 193.7 83.9)">Calle 31</text>
</g>
<text font-size="2.7" fill="#f00" x="78.5" y="404.4">ALVARO ARGELIO DIAZ FLOREZ.</text>
<text font-size="2.6" fill="#808080" x="159.8" y="65.3">V</text>
<g font-size="2.5" fill="#00f">
<text x="9.2" y="400.5">UBICACIÓN:</text>
<text x="78" y="400">PROPIEDAD:</text>
<text x="130.2" y="400">LEVANTADO CALCULADO Y DIGITALIZO:</text>
<text x="180.4" y="400">REVISADO:</text>
<text x="230.6" y="400">FECHA:</text>
<text x="251.4" y="400">ESCALA:</text>
</g>
<g font-size="2.5" fill="#f00">
<text x="15.2" y="406.8">AVENIDA 4 ENTRE CALLES 30 Y 31 30-7</text>
<text x="9" y="409.6">MUNICIPIO INDEPENDENCIA ESTADO YARACUY.</text>
<text x="42.4" y="412.4">.</text>
</g>
<g font-size="2.3" fill="#f00">
<text x="136.2" y="45">NORESTE</text>
<text x="136.4" y="58">SURESTE</text>
<text x="134.8" y="71.1">NOROESTE</text>
<text x="135.3" y="84.1">SUROESTE</text>
<text x="92.5" y="408.4">C.I.: 24.633.787</text>
</g>
<g font-size="2" fill="#f00">
<text x="131.3" y="408.2">CVPT.:N°1260</text>
<text x="160.7" y="408.2">SOVIT.:N°0050</text>
</g>
<g font-size="1.8">
<text x="132.7" y="53.2">MIGUEL RODRIGUEZ.</text>
<text x="140" y="49.1">CASA</text>
<text x="141.2" y="51.1">DE</text>
<text x="139.3" y="62.1">SOLAR</text>
<text x="141.2" y="64.2">DE</text>
<text x="132.7" y="66.3">MIGUEL RODRIGUEZ.</text>
<text x="137.2" y="76.9">AVENIDA 4.</text>
<text x="140" y="88.2">CASA</text>
<text x="133.9" y="92.4">MARIO GRATEROL.</text>
<text x="141.2" y="90.3">DE</text>
</g>
</svg>
